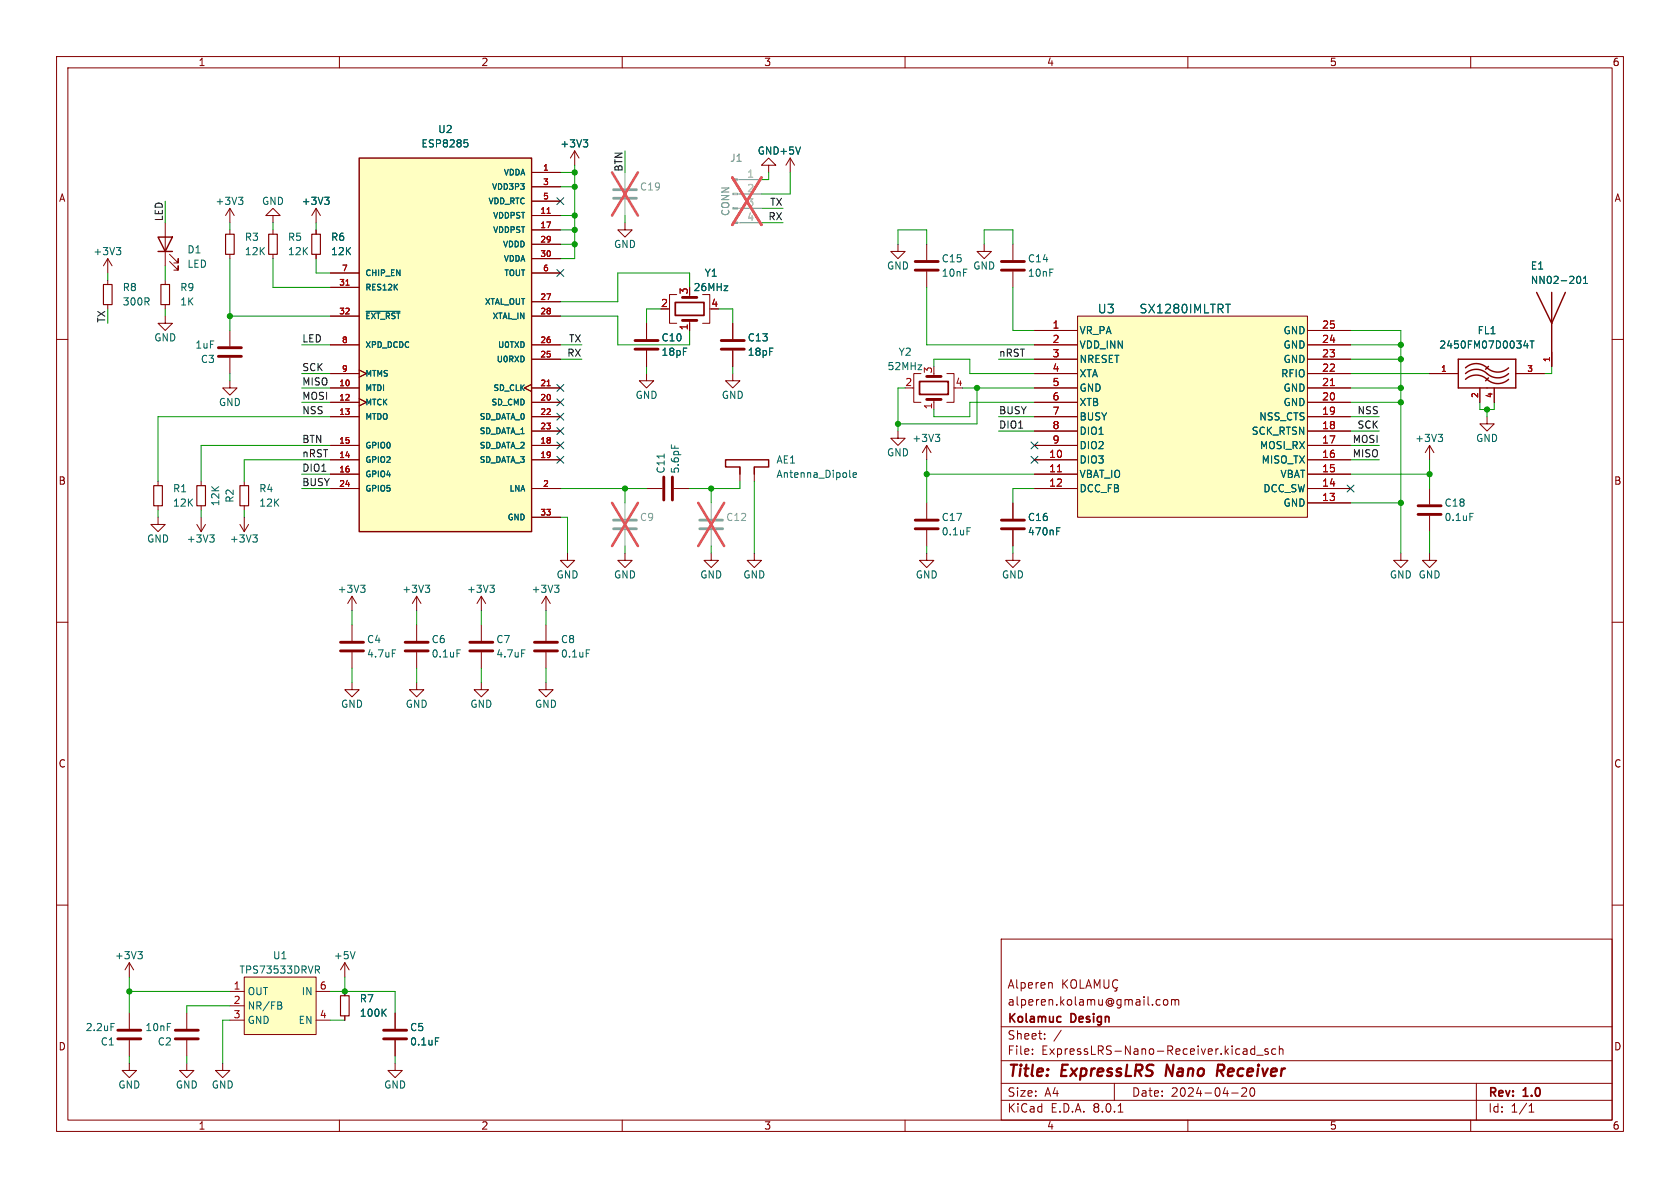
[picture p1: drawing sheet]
<svg xmlns="http://www.w3.org/2000/svg" width="297mm" height="210mm" viewBox="0 0 297 210" stroke-linecap="round" stroke-linejoin="round" font-family="sans-serif">
<g fill="none" stroke="#840000" stroke-width=".18">
<path d="M10 10h277v190h-277zM12 12h273v186h-273zM60 10v2M110 10v2M160 10v2M210 10v2M260 10v2M10 60h2M285 60h2M10 110h2M285 110h2M10 160h2"/>
<path d="M285 160h2M22.9 170.2v2.5M22.9 179.1v2.8M22.9 170.2l-.8 1.3M22.9 170.2l.7 1.3M177 166h108v32h-108zM185.6 173.7l.4 .1v.1v.8M187.9 173.2v1.5M188.1 173.8l.6 .9M188.7 173.2l-.8 .9M189.4 173.4a.5 .5 0 0 1 .6-.2 .5 .5 0 0 1 .3 .5v.5a.5 .5 0 0 1-.5 .5 .5 .5 0 0 1-.5-.5zM191 173.2v1.5h.7"/>
<path d="M192 174.7l.5-1.5 .5 1.5M192.1 174.3h.7M193.5 174.7v-1.5l.5 1.1 .5-1.1v1.5M195.2 173.2v1.2l.3 .3 .4-.1 .1-.2v-1.2M197.2 174.8l.3 .2-.1 .1-.4 .1M197.6 173.3a.6 .6 0 0 0-.7 0 .6 .6 0 0 0-.2 .8 .56 .56 0 0 0 .3 .5 .56 .56 0 0 0 .6 0M204.5 177.6l.2 .1 .4-.1M205.1 176.8l-.4-.1-.2 .1M205.7 176.8l.3-.1 .4 .1 .1 .6-.2 .2-.3 .1-.3-.1zM207.1 176.8l.4-.1 .2 .2M207.1 176.7v1M207.7 176.9l.3-.2 .3 .1 .1 .9"/>
<path d="M207.7 176.9v.8M22.9 188v1.2h1.2l-1.2 1.3-1.3-1.3h1.3M22.9 183.9v2.8M60 198v2M110 198v2M160 198v2M177 194.5h108M177 191.5h108M177 187.5h108M177 181.5h108M182.5 186.3v.1M182.5 185.5v.1"/>
<path d="M184.7 183.6v.1M184.7 182.8v.1M187.6 182.1l-1.3 2M197 191.5v3M197.7 196.6h.8M210 198v2M217.7 193.2h1.2M219.5 192.4l.6-.1 .2 .1 .1 .3-.9 1.1h.9M221.2 192.4l.1-.1a.81 .81 0 0 1 .6 .6 .81 .81 0 0 1-.3 .8l-.1 .1a.81 .81 0 0 1-.6-.6 .81 .81 0 0 1 .3-.8zM221.8 184.9v1.5M221.8 185.5l-.4-.1-.3 .3v.4l.1 .2h.6M222.2 186.5h1.1"/>
<path d="M224.2 185.5l-.4-.1-.2 .2 .1 .2 .5 .2v.3h-.6M225.5 185.5l-.4-.1-.3 .3v.4l.2 .2h.5M226.2 185.5l.2-.1 .3 .1 .1 .9M226.2 184.9v1.5M260 198v2M261 191.5v6.5M270.3 196.6h.9M270.3 195.5l.4-.4v1.5"/>
</g>
<path d="M206.3 188.2l-.2 2M215.7 189.3l.6 .9M216.1 188.2h-.7l-.3 2M216.2 189.2l-1 .1" fill="none" stroke="#840000" stroke-width=".4"/>
<path d="M187.4 179.7l.2 .1M187.6 180.6l-.2 .1" fill="none" stroke="#840000" stroke-width=".3"/>
<path d="M20.8 182.1h4.1M20.8 183.6h4.1" fill="none" stroke="#840000" stroke-width=".51"/>
<path d="M24.4 168.2h.8l-.5 .5M24.9 168.7l.3 .2v.3l-.3 .3M19.6 180.9h.6" fill="none" stroke="#006464" stroke-width=".18"/>
<path d="M43.2 172.7h12.7v10.2h-12.7z" fill="#ffffc2"/>
<g fill="none" stroke="#840000" stroke-width=".18">
<path d="M55.9 36.8l-.8 1.3M55.9 36.8v2.6M55.9 36.8l.7 1.3M110.5 39.4v1.2h1.3l-1.3 1.3-1.3-1.3h1.3M48.3 40.6v.8M48.3 45v.7M110.5 97.8v1.3h1.3l-1.3 1.2-1.3-1.2h1.3M40.6 175.3h2.6M40.6 177.8h2.6M43.2 172.7h12.7v10.2h-12.7zM55.9 175.3h2.5M61 170.2l-.8 1.3"/>
<path d="M61 170.2v2.5M61 170.2l.7 1.3M40.6 180.3h2.6M55.9 180.3h2.5"/>
</g>
<path d="M57.4 34.9h.8l-.4 .5M57.9 35.4l.3 .2v.3l-.3 .2M49.5 177.1l.3 .3-.3 .3 .3 .1v.3l-.2 .3h-.5M55.8 170.8h.4l.3 .2-.1 .4h-.6M56.1 171.4l.4 .6M62.8 168.2l-.4 1.3" fill="none" stroke="#006464" stroke-width=".18"/>
<path d="M47.5 41.4h1.5v3.6h-1.5z" fill="none" stroke="#840000" stroke-width=".2"/>
<path d="M63.5 27.9h30.5v66.1h-30.5z" fill="#ffffc2"/>
<path d="M63.5 27.9h30.5v66.1h-30.5zM27.9 41.9h2.6l-1.3 2.6zM27.9 44.5h2.6M130.8 83.8v-1.2h-2.5v-1.3h7.6v1.3h-2.6v1.2" fill="none" stroke="#840000" stroke-width=".25"/>
<g fill="none" stroke="#840000" stroke-width=".18">
<path d="M29.2 39.4v7.6M40.6 36.8v2.6M40.6 36.8l-.7 1.3M40.6 36.8l.8 1.3M48.3 38.1h1.2l-1.2-1.3-1.3 1.3h1.3v1.3M94 30.5h5.1M94 38.1h5.1M94 33h5.1M94 35.6h5.1M101.6 26.7l-.8 1.2M101.6 26.7v2.5M101.6 26.7l.8 1.2"/>
<path d="M135.9 29.2h1.3l-1.3-1.3-1.3 1.3h1.3v1.3M139.7 27.9l-.8 1.3M139.7 27.9v2.6M139.7 27.9l.8 1.3M19 45.7v2.6M19 49.5v.8M19 53.8v.8M19 45.7l-.7 1.3M19 45.7l.8 1.3M29.2 55.9v1.3h1.3l-1.3 1.2-1.3-1.2h1.3M29.2 49.5v.8M29.2 53.8v.8"/>
<path d="M30 46.2l1.5 1.6v-.8v.8h-.8M30 45l1.5 1.5v-.8v.8h-.8M40.6 40.6v.8M40.6 45v.7M40.6 58.4v2.8M55.9 40.6v.8M55.9 45v.7M58.4 55.9h5.1M58.4 50.8h5.1M58.4 48.3h5.1M94 40.6h5.1M94 53.3h5.1"/>
<path d="M94 55.9h5.1M94 43.2h5.1M94 45.7h5.1M94 48.3h5.1M114.3 57.2v2.7M118.1 54.6h.3M119.6 52.1h-1.2v5.1h1.2M121.9 56.6v1.8M124.2 52.1h1.3v5.1h-1.3M129.5 57.2v2.7M158.7 43.2v1.3h1.3l-1.3 1.2-1.2-1.2h1.2M40.6 67.3v1.3h1.3l-1.3 1.3-1.2-1.3h1.2"/>
<path d="M40.6 63.2v2.8M58.4 68.6h5.1M58.4 71.1h5.1M58.4 73.7h5.1M58.4 78.7h5.1M58.4 61h5.1M58.4 66h5.1M63.5 70.5l1.3 .6-1.3 .7M63.5 65.4l1.3 .6-1.3 .7M94 67.9l-1.3 .7 1.3 .6M94 68.6h5.1M94 71.1h5.1"/>
<path d="M94 73.7h5.1M94 78.7h5.1M94 76.2h5.1M94 63.5h5.1M94 61h5.1M114.3 66v1.3h1.3l-1.3 1.3-1.3-1.3h1.3M114.3 62v2.8M129.5 62v2.8M158.7 76.2v1.3h1.3l-1.3 1.2-1.2-1.2h1.2M161.3 68.6h.2M162.8 66h-1.3v5.1h1.3M165.1 70.6v1.8"/>
<path d="M167.4 66h1.3v5.1h-1.3M27.9 91.4v1.3h1.3l-1.3 1.3-1.2-1.3h1.2M27.9 85.1v.8M27.9 89.4v.8M34.8 92.7l.8 1.3M35.6 85.1v.8M35.6 89.4v.8M35.6 91.4v2.6M36.3 92.7l-.7 1.3M42.4 92.7l.8 1.3M43.2 85.1v.8M43.2 89.4v.8"/>
<path d="M43.2 91.4v2.6M43.9 92.7l-.7 1.3M58.4 81.3h5.1M58.4 83.8h5.1M58.4 86.4h5.1M94 81.3h5.1M94 86.4h5.1M94 91.4h5.1M100.3 97.8v1.3h1.3l-1.3 1.2-1.2-1.2h1.2M114.3 86.4h2.8M119.1 86.4h2.8M130.8 82.6v2.5"/>
<path d="M133.3 97.8v1.3h1.3l-1.3 1.2-1.2-1.2h1.2M133.3 82.6v2.5M163.8 97.8v1.3h1.3l-1.3 1.2-1.2-1.2h1.2M179.1 97.8v1.3h1.2l-1.2 1.2-1.3-1.2h1.3M179.1 88.9v2.8M179.1 93.7v2.8M62.2 105.4l-.7 1.3M62.2 105.4v2.6M62.2 110.5v2.8M62.2 115.3v2.8M62.2 105.4l.8 1.3M73.7 105.4l-.8 1.3"/>
<path d="M73.7 105.4v2.6M73.7 110.5v2.8M73.7 115.3v2.8M73.7 105.4l.7 1.3M85.1 105.4v2.6M85.1 110.5v2.8M85.1 115.3v2.8M85.1 105.4l-.8 1.3M85.1 105.4l.8 1.3M96.5 105.4l-.7 1.3M96.5 105.4v2.6M96.5 110.5v2.8"/>
<path d="M96.5 115.3v2.8M96.5 105.4l.8 1.3M62.2 120.7v1.2h1.3l-1.3 1.3-1.2-1.3h1.2M73.7 120.7v1.2h1.2l-1.2 1.3-1.3-1.3h1.3M85.1 120.7v1.2h1.3l-1.3 1.3-1.3-1.3h1.3M96.5 120.7v1.2h1.3l-1.3 1.3-1.3-1.3h1.3M33 179.1v2.8M61 175.3v.7M61 179.6v.7M69.8 179.1v2.8M33 188v1.2h1.3l-1.3 1.3-1.3-1.3h1.3M33 183.9v2.8"/>
<path d="M39.4 188v1.2h1.2l-1.2 1.3-1.3-1.3h1.3M69.8 188v1.2h1.3l-1.3 1.3-1.2-1.3h1.2M69.8 183.9v2.8"/>
</g>
<path d="M96.7 37.7h.6M61.2 50.4h.5M96.7 68.2h.6" fill="none" stroke="#a90000" stroke-width=".18"/>
<g fill="none" stroke="#006464" stroke-width=".18">
<path d="M42.2 34.9h.7l-.4 .5M42.7 35.4l.2 .2v.3l-.2 .2M82.1 24.7h.6M82.2 25.2h.3l.2 .2-.1 .5-.4 .1M103.1 24.7h.8l-.4 .5M103.7 25.2l.2 .2v.3l-.2 .3M141.5 26l-.4 1.2M20.6 43.8h.7l-.4 .4M21.1 44.2l.2 .3v.3l-.2 .2M64.7 55h6M118.7 78.6v.6M37.1 94.6h.8l-.5 .4"/>
<path d="M37.6 95l.3 .3v.3l-.3 .2M44.7 94.6h.8l-.4 .4M45.2 95l.3 .3v.3l-.3 .2M117.4 80.3v.7M150.3 84.3l.1 .1M150.8 84l.6-.1v-.3h-.4l-.2 .1 .1 .6h.5M186.8 93.9h.4M186.8 93.3h.6M63.7 103.4h.8l-.4 .5M64.3 103.9l.2 .3v.3l-.2 .2M69.4 114.9h.6M75.2 103.4h.8l-.5 .5"/>
<path d="M75.7 103.9l.3 .3v.3l-.3 .2M80.8 114.9h.6M86.6 103.4h.8l-.4 .5M87.1 103.9l.3 .3v.3l-.3 .2M92.2 114.9h.6M98 103.4h.8l-.4 .5M98.6 103.9l.2 .3v.3l-.2 .2M103.6 114.9h.7M67.7 178.9l.6 .7M68.3 178.4l-.8 .7M77 183.5h.6"/>
</g>
<path d="M18.3 50.3h1.5v3.5h-1.5zM28.4 50.3h1.6v3.5h-1.6zM39.9 41.4h1.5v3.6h-1.5zM55.1 41.4h1.5v3.6h-1.5zM27.2 85.9h1.5v3.5h-1.5zM34.8 85.9h1.5v3.5h-1.5zM42.4 85.9h1.5v3.5h-1.5zM60.2 176h1.5v3.6h-1.5z" fill="none" stroke="#840000" stroke-width=".2"/>
<path d="M108.5 35.1h4M108.5 33.5h4M108.5 93.5h4M108.5 91.9h4M123.7 93.5h4.1M123.7 91.9h4.1" fill="none" stroke="#a1a1a1" stroke-width=".51"/>
<path d="M110.5 30.5v2.8M110.5 35.3v2.8M130.4 39.4h4.2M130.4 36.8h4.2M130.4 34.3h4.2M130.4 31.8h4.2M110.5 88.9v2.8M110.5 93.7v2.8M125.7 88.9v2.8M125.7 93.7v2.8" fill="none" stroke="#a1a1a1" stroke-width=".18"/>
<path d="M108.2 30.5l4.6 7.6M112.8 30.5l-4.6 7.6M129.5 31.4l5.1 8.4M134.6 31.4l-5.1 8.4M108.2 88.9l4.6 7.6M112.8 88.9l-4.6 7.6M123.4 88.9l4.6 7.6M128 88.9l-4.6 7.6" fill="none" stroke="#e75356" stroke-width=".46"/>
<g fill="none" stroke="#840000" stroke-width=".51">
<path d="M120.6 56.6h2.6M120.6 52.6h2.6M38.6 61.5h4.1M38.6 63h4.1M112.3 61.7h4M112.3 60.2h4M127.5 61.7h4.1M127.5 60.2h4.1M163.8 70.6h2.6M163.8 66.5h2.6M117.3 84.3v4.1M118.9 84.3v4.1"/>
<path d="M177 93.5h4.1M177 91.9h4.1M60.2 115.1h4.1M60.2 113.5h4.1M71.6 115.1h4.1M71.6 113.5h4.1M83.1 115.1h4M83.1 113.5h4M94.5 115.1h4.1M94.5 113.5h4.1M31 183.6h4.1M31 182.1h4.1"/>
<path d="M67.8 183.6h4.1M67.8 182.1h4.1"/>
</g>
<path d="M119.4 53.5h5.1v2.3h-5.1zM162.6 67.4h5v2.3h-5z" fill="none" stroke="#840000" stroke-width=".3"/>
<g fill="#a1a1a1" stroke="#a1a1a1" stroke-width=".18">
<path d="M129.5 39.2h.9v.3h-.9z"/>
<path d="M129.5 36.7h.9v.3h-.9z"/>
<path d="M129.5 34.2h.9v.2h-.9z"/>
<path d="M129.5 31.6h.9v.3h-.9z"/>
</g>
<path d="M190.5 55.9h40.6v35.5h-40.6z" fill="#ffffc2"/>
<g fill="none" stroke="#840000" stroke-width=".18">
<path d="M94 30.5h5.1M94 38.1h5.1M94 33h5.1M94 35.6h5.1M55.9 40.6v.8M55.9 45v.7M58.4 55.9h5.1M58.4 50.8h5.1M58.4 48.3h5.1M94 40.6h5.1M94 53.3h5.1M94 55.9h5.1"/>
<path d="M94 43.2h5.1M94 45.7h5.1M94 48.3h5.1M114.3 57.2v2.7M121.9 57.2v1.2M129.5 57.2v2.7M163.8 43.2v2.8M163.8 48v2.8M174 43.2v1.3h1.3l-1.3 1.2-1.3-1.2h1.3M179.1 43.2v2.8M179.1 48v2.8M182.9 58.4h7.6"/>
<path d="M190.5 55.9h40.6v35.5h-40.6zM231.1 58.4h7.7M58.4 78.7h5.1M58.4 73.7h5.1M58.4 61h5.1M58.4 71.1h5.1M58.4 68.6h5.1M58.4 66h5.1M63.5 70.5l1.3 .6-1.3 .7M63.5 65.4l1.3 .6-1.3 .7M94 67.9l-1.3 .7 1.3 .6M94 78.7h5.1"/>
<path d="M94 76.2h5.1M94 73.7h5.1M94 61h5.1M94 71.1h5.1M94 68.6h5.1M94 63.5h5.1M114.3 62v2.8M129.5 66v1.3h1.3l-1.3 1.3-1.2-1.3h1.2M129.5 62v2.8M163.8 78.7v2.6M163.8 78.7l-.7 1.3M163.8 78.7l.8 1.3"/>
<path d="M182.9 78.7h7.6M182.9 76.2h7.6M182.9 73.7h7.6M182.9 61h7.6M182.9 71.1h7.6M182.9 68.6h7.6M182.9 66h7.6M182.9 63.5h7.6M231.1 78.7h7.7M231.1 76.2h7.7M231.1 73.7h7.7M231.1 61h7.7"/>
<path d="M231.1 71.1h7.7M231.1 68.6h7.7M231.1 66h7.7M231.1 63.5h7.7M252.7 66h5.1M252.7 78.7l-.7 1.3M252.7 78.7v2.6M252.7 78.7l.8 1.3M261.6 68.6v2.5M262.9 73.7v1.2h1.3l-1.3 1.3-1.3-1.3h1.3M264.2 68.6v2.5M268 66h5"/>
<path d="M274.3 62.2v2.6M58.4 81.3h5.1M58.4 83.8h5.1M58.4 86.4h5.1M94 81.3h5.1M94 86.4h5.1M94 91.4h5.1M125.7 97.8v1.3h1.3l-1.3 1.2-1.2-1.2h1.2M163.8 88.9v2.8M163.8 93.7v2.8M179.1 88.9v2.8M179.1 93.7v2.8"/>
<path d="M182.9 81.3h7.6M182.9 83.8h7.6M182.9 86.4h7.6M231.1 81.3h7.7M231.1 83.8h7.7M231.1 86.4h7.7M231.1 88.9h7.7M247.6 97.8v1.3h1.3l-1.3 1.2-1.2-1.2h1.2M252.7 97.8v1.3h1.3l-1.3 1.2-1.2-1.2h1.2M252.7 86.4v2.8M252.7 91.2v2.8M61 175.3v.7"/>
<path d="M61 179.6v.7M69.8 179.1v2.8M69.8 183.9v2.8"/>
</g>
<path d="M96.7 37.7h.6M61.2 50.4h.5M96.7 68.2h.6M235.2 68.2h.7M186.9 83.4h.8" fill="none" stroke="#a90000" stroke-width=".18"/>
<g fill="none" stroke="#006464" stroke-width=".18">
<path d="M57.4 34.9h.8l-.4 .5M57.9 35.4l.3 .2v.3l-.3 .2M82.1 24.7h.6M82.2 25.2h.3l.2 .2-.1 .5-.4 .1M103.1 24.7h.8l-.4 .5M103.7 25.2l.2 .2v.3l-.2 .3M141.5 26l-.4 1.2M64.7 55h6M216.7 53.8h.8M278.8 49l.2-.2a.68 .68 0 0 1 .5 .7 .68 .68 0 0 1-.5 .6l-.2-.1M279.9 50.1h.8M279.9 49.2l.4-.4v1.3"/>
<path d="M165.3 76.8h.8l-.4 .5M165.9 77.3l.2 .2v.3l-.2 .2M254.2 76.8h.8l-.4 .5M254.8 77.3l.2 .2v.3l-.2 .2M269.7 60.2l-.3 .9h.8M270 60.7v.8M270.5 60.3h.7M270.8 60.3v1.2M171 93.3h.6M186.8 93.3h.6M186.8 93.9h.4M259.9 90.7h.6"/>
<path d="M67.7 178.9l.6 .7M68.3 178.4l-.8 .7M77 183.5h.6"/>
</g>
<path d="M161.8 47.8h4.1M161.8 46.2h4.1M177 47.8h4.1M177 46.2h4.1M161.8 93.5h4.1M161.8 91.9h4.1M250.7 90.9h4.1M250.7 89.4h4.1" fill="none" stroke="#840000" stroke-width=".51"/>
<path d="M271.7 51.7l2.6 5.5 2.4-5.5M274.3 51.7v13.1M257.8 63.5h10.2v5.1h-10.2zM259.1 67.1a2.91 2.91 0 0 1 4.2 .3 2.79 2.79 0 0 0 3.4-.3M259.1 66a2.91 2.91 0 0 1 4.2 .3 2.79 2.79 0 0 0 3.4-.3M259.1 65a2.91 2.91 0 0 1 4.2 .3 2.79 2.79 0 0 0 3.4-.3M263.1 66.8l-.5 .5M263.1 64.8l-.5 .5" fill="none" stroke="#840000" stroke-width=".25"/>
<g fill="none" stroke="#009600" stroke-width=".18">
<path d="M29.2 35.6v3.8M40.6 39.4v1.2M48.3 39.4v1.2M55.9 39.4v1.2M99.1 38.1h2.5M99.1 33h2.5M99.1 30.5h2.5M101.6 29.2v16.5h-2.5M110.5 26.7v3.8M110.5 38.1v1.3M134.6 36.8h3.8M134.6 39.4h3.8"/>
<path d="M135.9 30.5v1.3h-1.3M139.7 30.5v3.8h-5.1M19 48.3v1.2M29.2 47v2.5M29.2 54.6v1.3M40.6 45.7v12.7M40.6 55.9h17.8M48.3 45.7v5.1h10.1M55.9 45.7v2.6h2.5M99.1 40.6h2.5M99.1 55.9h10.1v5.1h12.7v-2.6M99.1 43.2h2.5"/>
<path d="M116.8 54.6h-2.5v2.6M121.9 50.8v-2.5h-12.7v5h-10.1M127 54.6h2.5v2.6M158.7 43.2v-2.6h5.1v2.6M163.8 50.8v10.2h19.1M174 43.2v-2.6h5.1v2.6M179.1 50.8v7.6h3.8M238.8 58.4h8.8v39.4M40.6 66v1.3M53.3 61h5.1M53.3 66h5.1M53.3 68.6h5.1"/>
<path d="M53.3 71.1h5.1M58.4 78.7h-22.8v6.4M58.4 73.7h-30.5v11.4M99.1 61h3.8M99.1 63.5h3.8M114.3 64.8v1.2M129.5 64.8v1.2M160 68.6h-1.3v7.6M165.1 64.8v-1.3h6.3v2.5h11.5M170.2 68.6h12.7M172.7 68.6v6.3h-14M176.5 73.7h6.4"/>
<path d="M176.5 63.5h6.4M176.5 76.2h6.4M182.9 71.1h-11.5v2.6h-6.3v-1.3M238.8 61h8.8M238.8 66h13.9M238.8 68.6h8.8M238.8 73.7h5M238.8 71.1h8.8M238.8 63.5h8.8M238.8 76.2h5M238.8 78.7h5M261.6 71.1v1.3h2.6v-1.3"/>
<path d="M262.9 72.4v1.3M274.3 64.8v1.2h-1.3M27.9 90.2v1.2M35.6 90.2v1.2M43.2 90.2v1.2M53.3 86.4h5.1M53.3 83.8h5.1M58.4 81.3h-15.2v3.8M99.1 86.4h15.2M99.1 91.4h1.2v6.4M110.5 86.4v2.5M110.5 96.5v1.3"/>
<path d="M125.7 86.4v2.5M125.7 96.5v1.3M130.8 85.1v1.3h-8.9M133.3 85.1v12.7M163.8 83.8h19.1M163.8 81.3v7.6M163.8 96.5v1.3M179.1 96.5v1.3M182.9 86.4h-3.8v2.5M238.8 83.8h13.9M238.8 88.9h8.8M238.8 81.3h5"/>
<path d="M252.7 81.3v5.1M252.7 94v3.8M62.2 108v2.5M62.2 118.1v2.6M73.7 108v2.5M73.7 118.1v2.6M85.1 108v2.5M85.1 118.1v2.6M96.5 108v2.5M96.5 118.1v2.6M22.9 175.3h17.7M22.9 172.7v6.4"/>
<path d="M40.6 177.8h-7.6v1.3M58.4 175.3h11.4v3.8M61 172.7v2.6M22.9 186.7v1.3M33 186.7v1.3M40.6 180.3h-1.2v7.7M58.4 180.3h2.6M69.8 186.7v1.3"/>
</g>
<g fill="none" stroke="#000084" stroke-width=".18">
<path d="M98.5 35l1.2 1.2M99.7 35l-1.2 1.2M98.5 47.7l1.2 1.2M99.7 47.7l-1.2 1.2M98.5 68l1.2 1.2M98.5 75.6l1.2 1.2M98.5 70.5l1.2 1.2M98.5 78.1l1.2 1.2M98.5 73.1l1.2 1.2M99.7 68l-1.2 1.2M99.7 75.6l-1.2 1.2M99.7 70.5l-1.2 1.2"/>
<path d="M99.7 78.1l-1.2 1.2M99.7 73.1l-1.2 1.2M182.3 78.1l1.2 1.2M183.5 78.1l-1.2 1.2M98.5 80.7l1.2 1.2M99.7 80.7l-1.2 1.2M182.3 80.7l1.2 1.2M183.5 80.7l-1.2 1.2M238.2 85.8l1.2 1.2M239.4 85.8l-1.2 1.2"/>
</g>
<path d="M130.8 31.8h3.8M130.8 34.3h3.8M130.8 36.8h3.8M130.8 39.4h3.8" fill="none" stroke="#a1a1a1" stroke-width=".18"/>
<path d="M129.5 31.4l5.1 8.4M134.6 31.4l-5.1 8.4" fill="none" stroke="#e75356" stroke-width=".46"/>
<g fill="#009600" stroke="#009600" stroke-width=".18">
<circle cx="101.6" cy="38.1" r=".46"/>
<circle cx="101.6" cy="33" r=".46"/>
<circle cx="101.6" cy="30.5" r=".46"/>
<circle cx="40.6" cy="55.9" r=".46"/>
<circle cx="22.9" cy="175.3" r=".46"/>
<circle cx="61" cy="175.3" r=".46"/>
<circle cx="101.6" cy="43.2" r=".46"/>
<circle cx="101.6" cy="40.6" r=".46"/>
<circle cx="110.5" cy="86.4" r=".46"/>
<circle cx="158.7" cy="74.9" r=".46"/>
<circle cx="163.8" cy="83.8" r=".46"/>
<circle cx="172.7" cy="68.6" r=".46"/>
<circle cx="252.7" cy="83.8" r=".46"/>
<circle cx="247.6" cy="88.9" r=".46"/>
<circle cx="262.9" cy="72.4" r=".46"/>
<circle cx="247.6" cy="63.5" r=".46"/>
<circle cx="247.6" cy="71.1" r=".46"/>
<circle cx="247.6" cy="68.6" r=".46"/>
<circle cx="247.6" cy="61" r=".46"/>
<circle cx="125.7" cy="86.4" r=".46"/>
</g>
<g font-size="2.8" fill="#840000">
<text x="178" y="190.9">Title:</text>
<text x="187.7" y="190.9">ExpressLRS</text>
<text x="206.9" y="190.9">Nano</text>
<text x="216.8" y="190.9">Receiver</text>
</g>
<g font-size="2.1" fill="#006464">
<text x="194" y="55.6">U3</text>
<text x="201.3" y="55.6">SX1280IMLTRT</text>
</g>
<g font-size="2.1" fill="#840000">
<text x="178" y="178">alperen.kolamu@gmail.com</text>
<text x="178" y="175">Alperen</text>
<text x="178" y="184">Sheet:</text>
<text x="178" y="181.2">Kolamuc</text>
<text x="189.4" y="181.2">Design</text>
<text x="178" y="186.7">File:</text>
<text x="184.1" y="186.7">ExpressLRS-Nano-Receiver.kicad_sch</text>
<text x="178" y="196.9">KiCad</text>
<text x="178" y="194.1">Size:</text>
<text x="184.7" y="194.1">A4</text>
<text x="185.7" y="196.9">E.D.A.</text>
<text x="193.3" y="196.9">8.0.1</text>
<text x="200" y="194.1">Date:</text>
<text x="207" y="194.1">2024-04-20</text>
<text x="263" y="194.3">Rev:</text>
<text x="263" y="196.9">Id:</text>
<text x="267.1" y="196.9">1/1</text>
<text x="269.4" y="194.3">1.0</text>
</g>
<g font-size="1.8" fill="#840000">
<text x="35" y="11.9">1</text>
<text x="85" y="11.9">2</text>
<text x="135" y="11.9">3</text>
<text x="185" y="11.9">4</text>
<text x="235" y="11.9">5</text>
<text x="285" y="11.9">6</text>
<text x="10.3" y="35.9">A</text>
<text x="285.3" y="35.9">A</text>
<text x="10.3" y="85.9">B</text>
<text x="285.3" y="85.9">B</text>
<text x="10.3" y="135.9">C</text>
<text x="285.3" y="135.9">C</text>
<text x="10.3" y="185.9">D</text>
<text x="285.3" y="185.9">D</text>
<text x="35" y="199.9">1</text>
<text x="85" y="199.9">2</text>
<text x="135" y="199.9">3</text>
<text x="185" y="199.9">4</text>
<text x="235" y="199.9">5</text>
<text x="285" y="199.9">6</text>
</g>
<g font-size="1.8" fill="#006464">
<text x="77.4" y="23.7">U2</text>
<text x="74.4" y="26.3">ESP8285</text>
<text x="99" y="26.3">+3V3</text>
<text x="133.9" y="27.5">GND+5V</text>
<text x="38" y="36.4">+3V3</text>
<text x="46.2" y="36.4">GND</text>
<text x="53.2" y="36.4">+3V3</text>
<text x="16.4" y="45.3">+3V3</text>
<text x="33" y="45">D1</text>
<text x="33" y="47.5">LED</text>
<text x="43.2" y="42.8">R3</text>
<text x="43.2" y="45.3">12K</text>
<text x="50.8" y="42.8">R5</text>
<text x="50.8" y="45.3">12K</text>
<text x="58.4" y="42.8">R6</text>
<text x="58.4" y="45.3">12K</text>
<text x="108.5" y="44">GND</text>
<text x="156.7" y="47.9">GND</text>
<text x="166.4" y="46.6">C15</text>
<text x="172" y="47.9">GND</text>
<text x="181.6" y="46.6">C14</text>
<text x="270.5" y="47.9">E1</text>
<text x="21.6" y="51.7">R8</text>
<text x="31.8" y="51.7">R9</text>
<text x="122.5" y="51.7">26MHz</text>
<text x="124.5" y="49.1">Y1</text>
<text x="166.4" y="49.1">10nF</text>
<text x="181.6" y="49.1">10nF</text>
<text x="270.5" y="50.4">NN02-201</text>
<text x="21.6" y="54.2">300R</text>
<text x="31.8" y="54.2">1K</text>
<text x="190.8" y="59.3">VR_PA</text>
<text x="226.8" y="59.3">GND</text>
<text x="261.1" y="59.3">FL1</text>
<text x="27.2" y="60.6">GND</text>
<text x="34.4" y="61.8">1uF</text>
<text x="35.4" y="64.4">C3</text>
<text x="116.8" y="60.6">C10</text>
<text x="116.8" y="63.1">18pF</text>
<text x="132.1" y="60.6">C13</text>
<text x="132.1" y="63.1">18pF</text>
<text x="156.8" y="65.6">52MHz</text>
<text x="158.8" y="63.1">Y2</text>
<text x="190.8" y="61.8">VDD_INN</text>
<text x="190.8" y="64.4">NRESET</text>
<text x="226.8" y="64.4">GND</text>
<text x="226.8" y="61.8">GND</text>
<text x="254.4" y="61.8">2450FM07D0034T</text>
<text x="38.6" y="72">GND</text>
<text x="112.3" y="70.7">GND</text>
<text x="127.5" y="70.7">GND</text>
<text x="190.8" y="66.9">XTA</text>
<text x="190.8" y="69.4">GND</text>
<text x="190.8" y="72">XTB</text>
<text x="226.4" y="66.9">RFIO</text>
<text x="226.8" y="72">GND</text>
<text x="226.8" y="69.4">GND</text>
<text x="190.8" y="74.5">BUSY</text>
<text x="190.8" y="77.1">DIO1</text>
<text x="221.2" y="77.1">SCK_RTSN</text>
<text x="222.5" y="74.5">NSS_CTS</text>
<text x="117.7" y="83.8" transform="rotate(-90 117.7 83.8)">C11</text>
<text x="120.2" y="83.8" transform="rotate(-90 120.2 83.8)">5.6pF</text>
<text x="137.2" y="82.1">AE1</text>
<text x="156.7" y="80.9">GND</text>
<text x="161.2" y="78.3">+3V3</text>
<text x="190.8" y="82.1">DIO3</text>
<text x="190.8" y="79.6">DIO2</text>
<text x="222.6" y="79.6">MOSI_RX</text>
<text x="222.9" y="82.1">MISO_TX</text>
<text x="250.1" y="78.3">+3V3</text>
<text x="260.9" y="78.3">GND</text>
<text x="30.5" y="87.2">R1</text>
<text x="30.5" y="89.8">12K</text>
<text x="39" y="89.6" transform="rotate(-90 39 89.6)">12K</text>
<text x="41.5" y="89" transform="rotate(-90 41.5 89)">R2</text>
<text x="45.7" y="87.2">R4</text>
<text x="45.7" y="89.8">12K</text>
<text x="137.2" y="84.7">Antenna_Dipole</text>
<text x="190.8" y="84.7">VBAT_IO</text>
<text x="190.8" y="87.2">DCC_FB</text>
<text x="223.2" y="87.2">DCC_SW</text>
<text x="226.3" y="84.7">VBAT</text>
<text x="226.8" y="89.8">GND</text>
<text x="255.3" y="89.8">C18</text>
<text x="166.4" y="92.3">C17</text>
<text x="166.4" y="94.8">0.1uF</text>
<text x="181.6" y="94.8">470nF</text>
<text x="181.6" y="92.3">C16</text>
<text x="255.3" y="92.3">0.1uF</text>
<text x="25.9" y="96.1">GND</text>
<text x="32.9" y="96.1">+3V3</text>
<text x="40.5" y="96.1">+3V3</text>
<text x="59.6" y="105">+3V3</text>
<text x="71" y="105">+3V3</text>
<text x="82.4" y="105">+3V3</text>
<text x="93.9" y="105">+3V3</text>
<text x="98.3" y="102.5">GND</text>
<text x="108.5" y="102.5">GND</text>
<text x="123.7" y="102.5">GND</text>
<text x="131.3" y="102.5">GND</text>
<text x="161.8" y="102.5">GND</text>
<text x="177" y="102.5">GND</text>
<text x="245.6" y="102.5">GND GND</text>
<text x="64.8" y="113.9">C4</text>
<text x="76.2" y="113.9">C6</text>
<text x="87.6" y="113.9">C7</text>
<text x="99.1" y="113.9">C8</text>
<text x="64.8" y="116.4">4.7uF</text>
<text x="76.2" y="116.4">0.1uF</text>
<text x="87.6" y="116.4">4.7uF</text>
<text x="99.1" y="116.4">0.1uF</text>
<text x="60.2" y="125.3">GND</text>
<text x="71.6" y="125.3">GND</text>
<text x="83.1" y="125.3">GND</text>
<text x="94.5" y="125.3">GND</text>
<text x="20.2" y="169.8">+3V3</text>
<text x="42.2" y="172.3">TPS73533DRVR</text>
<text x="48.2" y="169.8">U1</text>
<text x="58.9" y="169.8">+5V</text>
<text x="43.7" y="176.1">OUT</text>
<text x="43.7" y="178.7">NR/FB</text>
<text x="53.2" y="176.1">IN</text>
<text x="63.5" y="177.4">R7</text>
<text x="63.5" y="179.9">100K</text>
<text x="15" y="182.5">2.2uF</text>
<text x="17.7" y="185">C1</text>
<text x="25.6" y="182.5">10nF</text>
<text x="27.8" y="185">C2</text>
<text x="43.7" y="181.2">GND</text>
<text x="52.7" y="181.2">EN</text>
<text x="72.4" y="182.5">C5</text>
<text x="72.4" y="185">0.1uF</text>
<text x="20.8" y="192.6">GND</text>
<text x="31" y="192.6">GND</text>
<text x="37.3" y="192.6">GND</text>
<text x="67.8" y="192.6">GND</text>
</g>
<g font-size="1.8" fill="#989898">
<text x="129" y="28.8">J1</text>
<text x="113" y="33.9">C19</text>
<text x="129.1" y="38.3" transform="rotate(-90 129.1 38.3)">CONN</text>
<text x="113" y="92.3">C9</text>
<text x="128.3" y="92.3">C12</text>
</g>
<g font-size="1.8" fill="#0f0f0f">
<text x="110.1" y="30.4" transform="rotate(-90 110.1 30.4)">BTN</text>
<text x="28.9" y="39.2" transform="rotate(-90 28.9 39.2)">LED</text>
<text x="135.7" y="39">RX</text>
<text x="136" y="36.5">TX</text>
<text x="53.3" y="60.6">LED</text>
<text x="53.3" y="65.7">SCK</text>
<text x="100.2" y="63.2">RX</text>
<text x="100.5" y="60.6">TX</text>
<text x="176.5" y="63.2">nRST</text>
<text x="53.3" y="70.8">MOSI</text>
<text x="53.3" y="68.2">MISO</text>
<text x="53.3" y="73.3">NSS</text>
<text x="176.5" y="73.3">BUSY</text>
<text x="176.5" y="75.9">DIO1</text>
<text x="239.9" y="73.3">NSS</text>
<text x="239.9" y="75.9">SCK</text>
<text x="53.3" y="83.5">DIO1</text>
<text x="53.3" y="80.9">nRST</text>
<text x="53.3" y="78.4">BTN</text>
<text x="239" y="80.9">MISO</text>
<text x="239" y="78.4">MOSI</text>
<text x="53.3" y="86">BUSY</text>
</g>
<g font-size="1.8" fill="#aaa">
<text x="132" y="31.5">1</text>
<text x="132" y="34">2</text>
<text x="132" y="36.6">3</text>
<text x="132" y="39.1">4</text>
</g>
<g font-size="1.8" fill="#a90000">
<text x="121.7" y="52.1" transform="rotate(-90 121.7 52.1)">3</text>
<text x="116.8" y="54.4">2</text>
<text x="121.7" y="58.5" transform="rotate(-90 121.7 58.5)">1</text>
<text x="125.7" y="54.4">4</text>
<text x="186" y="58.2">1</text>
<text x="233.6" y="58.2">25</text>
<text x="186" y="60.7">2</text>
<text x="186" y="63.2">3</text>
<text x="186" y="65.8">4</text>
<text x="233.6" y="65.8">22</text>
<text x="233.6" y="63.2">23</text>
<text x="233.6" y="60.7">24</text>
<text x="159.9" y="68.3">2</text>
<text x="164.8" y="66.1" transform="rotate(-90 164.8 66.1)">3</text>
<text x="168.8" y="68.3">4</text>
<text x="186" y="68.3">5</text>
<text x="186" y="70.9">6</text>
<text x="233.6" y="70.9">20</text>
<text x="233.6" y="68.3">21</text>
<text x="164.8" y="72.5" transform="rotate(-90 164.8 72.5)">1</text>
<text x="186" y="73.4">7</text>
<text x="186" y="75.9">8</text>
<text x="233.6" y="75.9">18</text>
<text x="233.6" y="73.4">19</text>
<text x="185.4" y="81">10</text>
<text x="185.4" y="83.6">11</text>
<text x="186" y="78.5">9</text>
<text x="233.6" y="83.6">15</text>
<text x="233.6" y="81">16</text>
<text x="233.6" y="78.5">17</text>
<text x="185.4" y="86.1">12</text>
<text x="233.6" y="88.6">13</text>
<text x="233.6" y="86.1">14</text>
<text x="41.2" y="175">1</text>
<text x="41.2" y="177.5">2</text>
<text x="56.4" y="175">6</text>
<text x="41.2" y="180.1">3</text>
<text x="56.4" y="180.1">4</text>
</g>
<text font-size="1.8" fill="#009600" x="18.7" y="57.2" transform="rotate(-90 18.7 57.2)">TX</text>
<g font-size="1.4" fill="#006464">
<text x="86.9" y="33.8">VDD3P3</text>
<text x="88.9" y="31.2">VDDA</text>
<text x="86.2" y="36.3">VDD_RTC</text>
<text x="87" y="38.8">VDDPST</text>
<text x="87" y="41.4">VDDPST</text>
<text x="88.8" y="43.9">VDDD</text>
<text x="88.9" y="46.5">VDDA</text>
<text x="64.5" y="51.5">RES12K</text>
<text x="64.5" y="49">CHIP_EN</text>
<text x="89" y="49">TOUT</text>
<text x="64.5" y="56.6">~{EXT_RST}</text>
<text x="85.6" y="54.1">XTAL_OUT</text>
<text x="87" y="56.6">XTAL_IN</text>
<text x="64.5" y="61.7">XPD_DCDC</text>
<text x="87.7" y="64.2">U0RXD</text>
<text x="87.9" y="61.7">U0TXD</text>
<text x="64.5" y="69.3">MTDI</text>
<text x="64.5" y="71.9">MTCK</text>
<text x="64.5" y="66.8">MTMS</text>
<text x="86.8" y="71.9">SD_CMD</text>
<text x="87.1" y="69.3">SD_CLK</text>
<text x="64.5" y="74.4">MTDO</text>
<text x="84.7" y="74.4">SD_DATA_0</text>
<text x="84.7" y="76.9">SD_DATA_1</text>
<text x="64.5" y="82">GPIO2</text>
<text x="64.5" y="79.5">GPIO0</text>
<text x="84.7" y="79.5">SD_DATA_2</text>
<text x="84.7" y="82">SD_DATA_3</text>
<text x="64.5" y="84.6">GPIO4</text>
<text x="64.5" y="87.1">GPIO5</text>
<text x="90" y="87.1">LNA</text>
<text x="89.6" y="92.2">GND</text>
</g>
<g font-size="1.4" fill="#a90000">
<text x="95.9" y="30.2">1</text>
<text x="95.9" y="32.8">3</text>
<text x="95.9" y="35.3">5</text>
<text x="95.4" y="37.8">11</text>
<text x="95.4" y="40.4">17</text>
<text x="95.4" y="42.9">29</text>
<text x="95.4" y="45.5">30</text>
<text x="59.9" y="50.5">31</text>
<text x="60.3" y="48">7</text>
<text x="95.4" y="53.1">27</text>
<text x="95.9" y="48">6</text>
<text x="59.9" y="55.6">32</text>
<text x="95.4" y="55.6">28</text>
<text x="60.3" y="60.7">8</text>
<text x="60.3" y="65.8">9</text>
<text x="95.4" y="63.2">25</text>
<text x="95.4" y="60.7">26</text>
<text x="254.7" y="65.8">1</text>
<text x="269.9" y="65.8">3</text>
<text x="274.1" y="64.1" transform="rotate(-90 274.1 64.1)">1</text>
<text x="59.9" y="68.3">10</text>
<text x="59.9" y="70.9">12</text>
<text x="95.4" y="70.9">20</text>
<text x="95.4" y="68.3">21</text>
<text x="261.4" y="70.5" transform="rotate(-90 261.4 70.5)">2</text>
<text x="263.9" y="70.5" transform="rotate(-90 263.9 70.5)">4</text>
<text x="59.9" y="73.4">13</text>
<text x="95.4" y="73.4">22</text>
<text x="95.4" y="75.9">23</text>
<text x="59.9" y="81">14</text>
<text x="59.9" y="78.5">15</text>
<text x="59.9" y="83.6">16</text>
<text x="95.4" y="78.5">18</text>
<text x="95.4" y="81">19</text>
<text x="59.9" y="86.1">24</text>
<text x="95.9" y="86.1">2</text>
<text x="95.4" y="91.2">33</text>
</g>
</svg>
